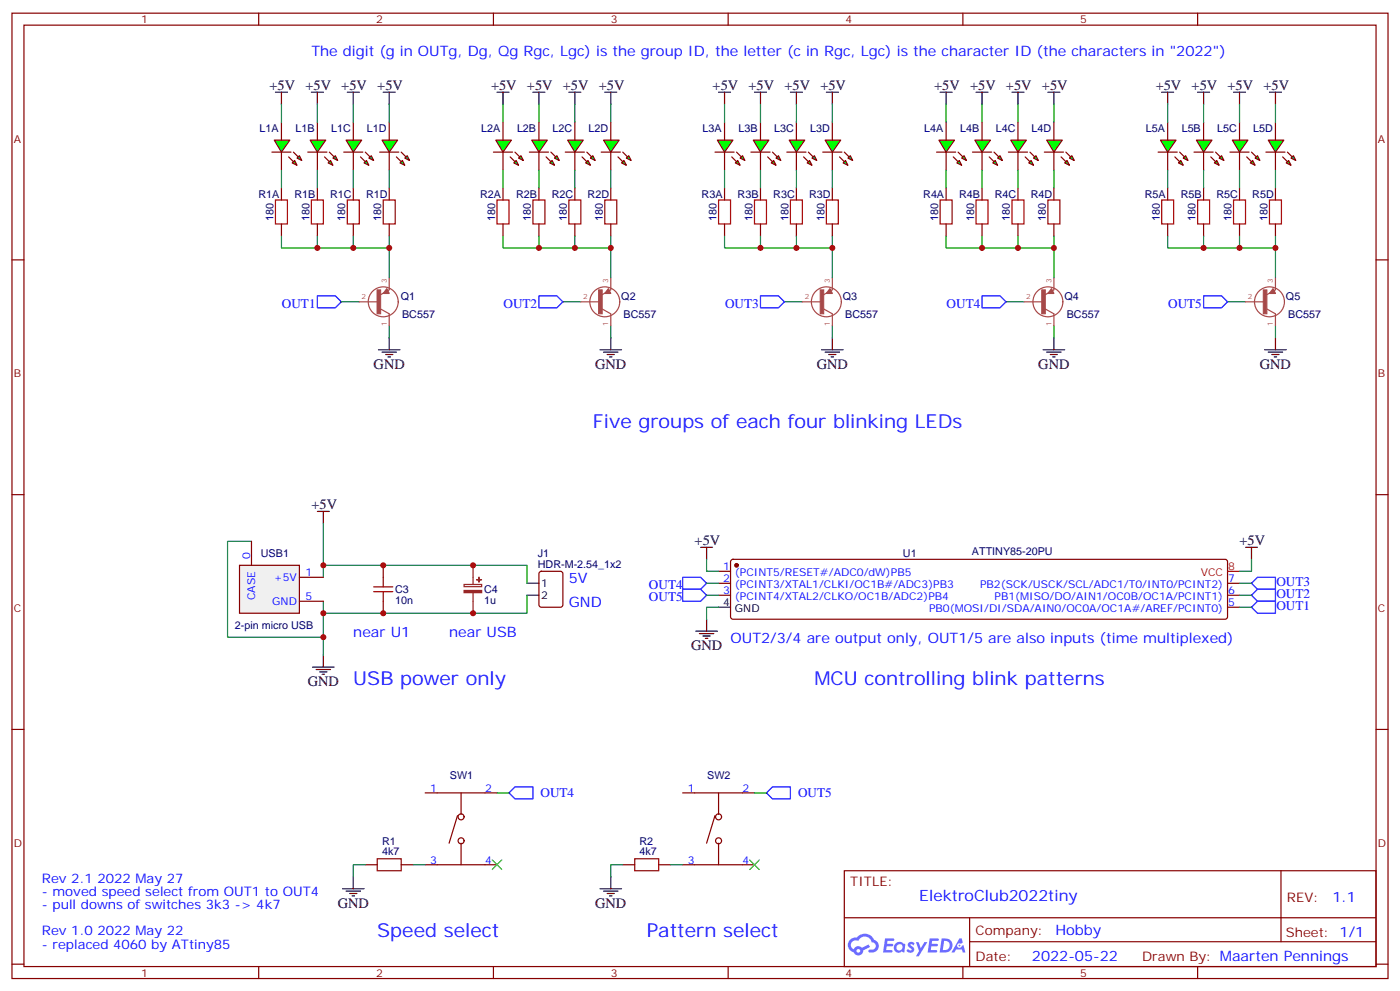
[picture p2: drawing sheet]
<svg xmlns="http://www.w3.org/2000/svg" width="412mm" height="292mm" viewBox="0 0 412 292" stroke-linecap="round" stroke-linejoin="round" font-family="sans-serif">
<g fill="none" stroke="#870000" stroke-width=".35">
<path d="M3.5 3.9h405.4v284.3h-405.4zM7.1 7.4h398.2v277.3h-398.2zM76.2 3.9v3.5M145.3 3.9v3.5M214.5 3.9v3.5M283.6 3.9v3.5M352.8 3.9v3.5M3.5 76.6h3.6M405.3 76.6h3.6M3.5 145.7h3.6M405.3 145.7h3.6M3.5 214.8h3.6"/>
<path d="M405.3 214.8h3.6M248.7 256.5h156.6v28.2h-156.6zM377.3 256.5v20.9M248.7 270.3h156.5M285.6 277.4h119.6M285.6 270.3v14.1M3.5 284h3.6M76.2 284.7v3.5M145.3 284.7v3.5M214.5 284.7v3.5M283.6 284.7v3.5M352.8 284.7v3.5"/>
<path d="M405.3 284h3.6"/>
</g>
<g fill="#5487ff">
<path d="M267.7 277.6a1.22 1.22 0 0 1 1.7 .3l-.4 .6a.47 .47 0 0 0-.3-.4 .47 .47 0 0 0-.5 .2l.1 .2a1.14 1.14 0 0 1 .8 1.8 1.14 1.14 0 0 1-1.9-.1l-.2-.1 .5-.6 .7 .4a.29 .29 0 0 0 .3-.2 .29 .29 0 0 0-.2-.3 1.04 1.04 0 0 1-.6-1.8z"/>
<path d="M260.7 276.4h2.4l.3 .2-.2 .5h-1.8l-.1 .9h1.5l.3 .4-.3 .3h-1.6l-.2 1.1 1.7 .1 .2 .3-.2 .3-2.6 .1z"/>
<path d="M273.8 276.4h2.4l.3 .2-.1 .5h-1.8l-.2 .9h1.6l.3 .4-.4 .3h-1.6l-.1 1.1 1.7 .1 .2 .3-.2 .3h-2.6z"/>
<path d="M282.6 276.4h.7l.3 1.3-.6 .3a.69 .69 0 0 0-1 .2 .69 .69 0 0 0 .4 1 .69 .69 0 0 0 .9-.6l.5-.3 .6 2.2h-.8l-.2-.8h-1.8l-.5 .8h-.8z"/>
<path d="M269.8 277.5h.8l.6 1.8 1.1-1.8h.9l-2.6 4.2h-.8l.9-1.6z"/>
<path d="M277.4 276.4l-.6 4.2h1.3a2.11 2.11 0 0 0 2.5-2.2 2.11 2.11 0 0 0-2.5-2zM278.1 277.1a1.39 1.39 0 0 1 1.7 1.5 1.39 1.39 0 0 1-1.8 1.2h-.3z"/>
<path d="M263.7 278a1.54 1.54 0 0 0-.1 2.2 1.54 1.54 0 0 0 2.2 .1l.6 .3 .3-2.3-.2-.3h-.4a1.49 1.49 0 0 0-2.4 0zM264 279a.94 .94 0 0 1 1.8 0 .94 .94 0 0 1-1.8 0z"/>
<path d="M250.4 276.8a2.18 2.18 0 0 0 1.1 3.7 1.44 1.44 0 0 0 1.6 .9 1.44 1.44 0 0 0 1.2-1.5l2-1-.5-.7-1.9 1a1.47 1.47 0 0 0-2.4 .4 1.39 1.39 0 0 1-.7-1.9 1.39 1.39 0 0 1 2-.5 2.12 2.12 0 0 1 2.2-1.3 2.12 2.12 0 0 1 1.9 1.7 1.14 1.14 0 0 1 1.1 1.4 1.14 1.14 0 0 1-1.7 .7 .43 .43 0 0 0-.5 .4 .43 .43 0 0 0 .4 .5 1.98 1.98 0 0 0 2.5-1.3 1.98 1.98 0 0 0-1.2-2.5 3.1 3.1 0 0 0-5.3-.7l-.9 .1zM252.3 280.1a.55 .55 0 0 1 1.1 0 .55 .55 0 0 1-1.1 0z"/>
<circle cx="282.6" cy="278.5" r=".26"/>
</g>
<path d="M82.9 36v5.3M82.9 44.8v5.3" fill="none" stroke="#870000" stroke-width=".35"/>
<g fill="#0f0" stroke="#870000" stroke-width=".35">
<path d="M86.1 48l.7-.7 .7 1.4z"/>
<path d="M87.5 46.6l.7-.7 .7 1.4z"/>
</g>
<g fill="#870000" stroke="#870000" stroke-width=".35">
<path d="M85 46.2l1.4 1.4z"/>
<path d="M86.4 44.8l1.4 1.4z"/>
</g>
<path d="M80.1 44.8h5.6z" fill="#f00" stroke="#870000" stroke-width=".35"/>
<path d="M80.8 41.3h4.6l-2.5 3.5z" fill="#0f0" stroke="#870000" stroke-width=".35"/>
<path d="M81.1 27.2h3.6M82.9 27.2v3.5" fill="none" stroke="#000" stroke-width=".35"/>
<path d="M93.5 36v5.3M93.5 44.8v5.3" fill="none" stroke="#870000" stroke-width=".35"/>
<g fill="#0f0" stroke="#870000" stroke-width=".35">
<path d="M96.7 48l.7-.7 .7 1.4z"/>
<path d="M98.1 46.6l.7-.7 .7 1.4z"/>
</g>
<g fill="#870000" stroke="#870000" stroke-width=".35">
<path d="M95.6 46.2l1.4 1.4z"/>
<path d="M97 44.8l1.4 1.4z"/>
</g>
<path d="M90.7 44.8h5.6z" fill="#f00" stroke="#870000" stroke-width=".35"/>
<path d="M91.4 41.3h4.6l-2.5 3.5z" fill="#0f0" stroke="#870000" stroke-width=".35"/>
<path d="M104.1 36v5.3M104.1 44.8v5.3" fill="none" stroke="#870000" stroke-width=".35"/>
<g fill="#0f0" stroke="#870000" stroke-width=".35">
<path d="M107.2 48l.7-.7 .8 1.4z"/>
<path d="M108.7 46.6l.7-.7 .7 1.4z"/>
</g>
<g fill="#870000" stroke="#870000" stroke-width=".35">
<path d="M106.2 46.2l1.4 1.4z"/>
<path d="M107.6 44.8l1.4 1.4z"/>
</g>
<path d="M101.2 44.8h5.7z" fill="#f00" stroke="#870000" stroke-width=".35"/>
<path d="M102 41.3h4.5l-2.4 3.5z" fill="#0f0" stroke="#870000" stroke-width=".35"/>
<path d="M114.7 36v5.3M114.7 44.8v5.3" fill="none" stroke="#870000" stroke-width=".35"/>
<g fill="#0f0" stroke="#870000" stroke-width=".35">
<path d="M117.8 48l.7-.7 .7 1.4z"/>
<path d="M119.2 46.6l.7-.7 .7 1.4z"/>
</g>
<g fill="#870000" stroke="#870000" stroke-width=".35">
<path d="M116.8 46.2l1.4 1.4z"/>
<path d="M118.2 44.8l1.4 1.4z"/>
</g>
<path d="M111.8 44.8h5.7z" fill="#f00" stroke="#870000" stroke-width=".35"/>
<path d="M112.5 41.3h4.6l-2.4 3.5z" fill="#0f0" stroke="#870000" stroke-width=".35"/>
<g fill="none" stroke="#000" stroke-width=".35">
<path d="M91.7 27.2h3.5M93.5 27.2v3.5M102.3 27.2h3.5M104.1 27.2v3.5M112.9 27.2h3.5M114.7 27.2v3.5M157 27.2h3.5M158.7 27.2v3.5M167.6 27.2h3.5M169.3 27.2v3.5M178.2 27.2h3.5M179.9 27.2v3.5"/>
<path d="M114.7 99.5v3.5M179.9 99.5v3.5M111.5 103h6.3M112.5 103.7h4.3M113.6 104.4h2.1M114.3 105.1h.7M176.7 103h6.4M177.8 103.7h4.2M178.9 104.4h2.1M179.6 105.1h.7"/>
</g>
<path d="M93.5 87.1h5.3l1.7 1.8-1.7 1.8h-5.3zM158.7 87.1h5.3l1.8 1.8-1.8 1.8h-5.3z" fill="none" stroke="#00f" stroke-width=".35"/>
<path d="M179.9 69.5v12.3M100.5 88.9h5.3M165.8 88.9h5.3" fill="none" stroke="#008700" stroke-width=".35"/>
<path d="M179.9 36v5.3M179.9 44.8v5.3" fill="none" stroke="#870000" stroke-width=".35"/>
<g fill="#0f0" stroke="#870000" stroke-width=".35">
<path d="M183.1 48l.7-.7 .7 1.4z"/>
<path d="M184.5 46.6l.7-.7 .7 1.4z"/>
</g>
<g fill="#870000" stroke="#870000" stroke-width=".35">
<path d="M182 46.2l1.4 1.4z"/>
<path d="M183.4 44.8l1.5 1.4z"/>
</g>
<path d="M177.1 44.8h5.6z" fill="#f00" stroke="#870000" stroke-width=".35"/>
<path d="M177.8 41.3h4.6l-2.5 3.5z" fill="#0f0" stroke="#870000" stroke-width=".35"/>
<path d="M169.3 36v5.3M169.3 44.8v5.3" fill="none" stroke="#870000" stroke-width=".35"/>
<g fill="#0f0" stroke="#870000" stroke-width=".35">
<path d="M172.5 48l.7-.7 .7 1.4z"/>
<path d="M173.9 46.6l.7-.7 .7 1.4z"/>
</g>
<g fill="#870000" stroke="#870000" stroke-width=".35">
<path d="M171.4 46.2l1.5 1.4z"/>
<path d="M172.9 44.8l1.4 1.4z"/>
</g>
<path d="M166.5 44.8h5.7z" fill="#f00" stroke="#870000" stroke-width=".35"/>
<path d="M167.2 41.3h4.6l-2.5 3.5z" fill="#0f0" stroke="#870000" stroke-width=".35"/>
<path d="M158.7 36v5.3M158.7 44.8v5.3" fill="none" stroke="#870000" stroke-width=".35"/>
<g fill="#0f0" stroke="#870000" stroke-width=".35">
<path d="M161.9 48l.7-.7 .7 1.4z"/>
<path d="M163.3 46.6l.7-.7 .7 1.4z"/>
</g>
<g fill="#870000" stroke="#870000" stroke-width=".35">
<path d="M160.9 46.2l1.4 1.4z"/>
<path d="M162.3 44.8l1.4 1.4z"/>
</g>
<path d="M155.9 44.8h5.7z" fill="#f00" stroke="#870000" stroke-width=".35"/>
<path d="M156.6 41.3h4.6l-2.5 3.5z" fill="#0f0" stroke="#870000" stroke-width=".35"/>
<path d="M146.4 27.2h3.5M148.2 27.2v3.5" fill="none" stroke="#000" stroke-width=".35"/>
<path d="M148.2 36v5.3M148.2 44.8v5.3" fill="none" stroke="#870000" stroke-width=".35"/>
<g fill="#0f0" stroke="#870000" stroke-width=".35">
<path d="M151.3 48l.7-.7 .8 1.4z"/>
<path d="M152.8 46.6l.7-.7 .7 1.4z"/>
</g>
<g fill="#870000" stroke="#870000" stroke-width=".35">
<path d="M150.3 46.2l1.4 1.4z"/>
<path d="M151.7 44.8l1.4 1.4z"/>
</g>
<path d="M145.3 44.8h5.7z" fill="#f00" stroke="#870000" stroke-width=".35"/>
<path d="M146 41.3h4.6l-2.4 3.5z" fill="#0f0" stroke="#870000" stroke-width=".35"/>
<path d="M245.2 69.5v12.3M231.1 88.9h5.3" fill="none" stroke="#008700" stroke-width=".35"/>
<path d="M224 87.1h5.3l1.8 1.8-1.8 1.8h-5.3z" fill="none" stroke="#00f" stroke-width=".35"/>
<path d="M222.2 27.2h3.6M224 27.2v3.5M232.8 27.2h3.6M234.6 27.2v3.5M243.4 27.2h3.5M245.2 27.2v3.5M245.2 99.5v3.5M242 103h6.4M243.1 103.7h4.2M244.1 104.4h2.1M244.8 105.1h.7" fill="none" stroke="#000" stroke-width=".35"/>
<path d="M245.2 36v5.3M245.2 44.8v5.3" fill="none" stroke="#870000" stroke-width=".35"/>
<g fill="#0f0" stroke="#870000" stroke-width=".35">
<path d="M248.4 48l.7-.7 .7 1.4z"/>
<path d="M249.8 46.6l.7-.7 .7 1.4z"/>
</g>
<g fill="#870000" stroke="#870000" stroke-width=".35">
<path d="M247.3 46.2l1.4 1.4z"/>
<path d="M248.7 44.8l1.4 1.4z"/>
</g>
<path d="M242.4 44.8h5.6z" fill="#f00" stroke="#870000" stroke-width=".35"/>
<path d="M243.1 41.3h4.5l-2.4 3.5z" fill="#0f0" stroke="#870000" stroke-width=".35"/>
<path d="M234.6 36v5.3M234.6 44.8v5.3" fill="none" stroke="#870000" stroke-width=".35"/>
<g fill="#0f0" stroke="#870000" stroke-width=".35">
<path d="M237.8 48l.7-.7 .7 1.4z"/>
<path d="M239.2 46.6l.7-.7 .7 1.4z"/>
</g>
<g fill="#870000" stroke="#870000" stroke-width=".35">
<path d="M236.7 46.2l1.4 1.4z"/>
<path d="M238.1 44.8l1.4 1.4z"/>
</g>
<path d="M231.8 44.8h5.6z" fill="#f00" stroke="#870000" stroke-width=".35"/>
<path d="M232.5 41.3h4.6l-2.5 3.5z" fill="#0f0" stroke="#870000" stroke-width=".35"/>
<path d="M224 36v5.3M224 44.8v5.3" fill="none" stroke="#870000" stroke-width=".35"/>
<g fill="#0f0" stroke="#870000" stroke-width=".35">
<path d="M227.2 48l.7-.7 .7 1.4z"/>
<path d="M228.6 46.6l.7-.7 .7 1.4z"/>
</g>
<g fill="#870000" stroke="#870000" stroke-width=".35">
<path d="M226.1 46.2l1.4 1.4z"/>
<path d="M227.5 44.8l1.5 1.4z"/>
</g>
<path d="M221.2 44.8h5.6z" fill="#f00" stroke="#870000" stroke-width=".35"/>
<path d="M221.9 41.3h4.6l-2.5 3.5z" fill="#0f0" stroke="#870000" stroke-width=".35"/>
<path d="M211.7 27.2h3.5M213.4 27.2v3.5" fill="none" stroke="#000" stroke-width=".35"/>
<path d="M213.4 36v5.3M213.4 44.8v5.3" fill="none" stroke="#870000" stroke-width=".35"/>
<g fill="#0f0" stroke="#870000" stroke-width=".35">
<path d="M216.6 48l.7-.7 .7 1.4z"/>
<path d="M218 46.6l.7-.7 .7 1.4z"/>
</g>
<g fill="#870000" stroke="#870000" stroke-width=".35">
<path d="M215.5 46.2l1.5 1.4z"/>
<path d="M217 44.8l1.4 1.4z"/>
</g>
<path d="M210.6 44.8h5.7z" fill="#f00" stroke="#870000" stroke-width=".35"/>
<path d="M211.3 41.3h4.6l-2.5 3.5z" fill="#0f0" stroke="#870000" stroke-width=".35"/>
<path d="M310.4 69.5v12.3M296.3 88.9h5.3" fill="none" stroke="#008700" stroke-width=".35"/>
<path d="M289.3 87.1h5.3l1.7 1.8-1.7 1.8h-5.3z" fill="none" stroke="#00f" stroke-width=".35"/>
<path d="M287.5 27.2h3.5M289.3 27.2v3.5M298.1 27.2h3.5M299.9 27.2v3.5M308.7 27.2h3.5M310.4 27.2v3.5M310.4 99.5v3.5M307.3 103h6.3M308.3 103.7h4.3M309.4 104.4h2.1M310.1 105.1h.7" fill="none" stroke="#000" stroke-width=".35"/>
<path d="M310.4 36v5.3M310.4 44.8v5.3" fill="none" stroke="#870000" stroke-width=".35"/>
<g fill="#0f0" stroke="#870000" stroke-width=".35">
<path d="M313.6 48l.7-.7 .7 1.4z"/>
<path d="M315 46.6l.7-.7 .7 1.4z"/>
</g>
<g fill="#870000" stroke="#870000" stroke-width=".35">
<path d="M312.6 46.2l1.4 1.4z"/>
<path d="M314 44.8l1.4 1.4z"/>
</g>
<path d="M307.6 44.8h5.7z" fill="#f00" stroke="#870000" stroke-width=".35"/>
<path d="M308.3 41.3h4.6l-2.5 3.5z" fill="#0f0" stroke="#870000" stroke-width=".35"/>
<path d="M299.9 36v5.3M299.9 44.8v5.3" fill="none" stroke="#870000" stroke-width=".35"/>
<g fill="#0f0" stroke="#870000" stroke-width=".35">
<path d="M303.7 47.3l.7 1.4-1.4-.7z"/>
<path d="M304.4 46.6l.8-.7 .7 1.4z"/>
</g>
<g fill="#870000" stroke="#870000" stroke-width=".35">
<path d="M302 46.2l1.4 1.4z"/>
<path d="M303.4 44.8l1.4 1.4z"/>
</g>
<path d="M297 44.8h5.7z" fill="#f00" stroke="#870000" stroke-width=".35"/>
<path d="M297.7 41.3h4.6l-2.4 3.5z" fill="#0f0" stroke="#870000" stroke-width=".35"/>
<path d="M289.3 36v5.3M289.3 44.8v5.3" fill="none" stroke="#870000" stroke-width=".35"/>
<g fill="#0f0" stroke="#870000" stroke-width=".35">
<path d="M292.5 48l.7-.7 .7 1.4z"/>
<path d="M293.9 46.6l.7-.7 .7 1.4z"/>
</g>
<g fill="#870000" stroke="#870000" stroke-width=".35">
<path d="M291.4 46.2l1.4 1.4z"/>
<path d="M292.8 44.8l1.4 1.4z"/>
</g>
<path d="M286.5 44.8h5.6z" fill="#f00" stroke="#870000" stroke-width=".35"/>
<path d="M287.2 41.3h4.5l-2.4 3.5z" fill="#0f0" stroke="#870000" stroke-width=".35"/>
<path d="M276.9 27.2h3.6M278.7 27.2v3.5" fill="none" stroke="#000" stroke-width=".35"/>
<path d="M278.7 36v5.3M278.7 44.8v5.3" fill="none" stroke="#870000" stroke-width=".35"/>
<g fill="#0f0" stroke="#870000" stroke-width=".35">
<path d="M281.9 48l.7-.7 .7 1.4z"/>
<path d="M283.3 46.6l.7-.7 .7 1.4z"/>
</g>
<g fill="#870000" stroke="#870000" stroke-width=".35">
<path d="M280.8 46.2l1.4 1.4z"/>
<path d="M282.2 44.8l1.4 1.4z"/>
</g>
<path d="M275.9 44.8h5.6z" fill="#f00" stroke="#870000" stroke-width=".35"/>
<path d="M276.6 41.3h4.6l-2.5 3.5z" fill="#0f0" stroke="#870000" stroke-width=".35"/>
<path d="M375.7 69.5v12.3M361.6 88.9h5.3" fill="none" stroke="#008700" stroke-width=".35"/>
<path d="M354.5 87.1h5.3l1.8 1.8-1.8 1.8h-5.3z" fill="none" stroke="#00f" stroke-width=".35"/>
<path d="M352.8 27.2h3.5M354.5 27.2v3.5M363.4 27.2h3.5M365.1 27.2v3.5M373.9 27.2h3.6M375.7 27.2v3.5M375.7 99.5v3.5M372.5 103h6.4M373.6 103.7h4.2M374.6 104.4h2.2M375.4 105.1h.7" fill="none" stroke="#000" stroke-width=".35"/>
<path d="M375.7 36v5.3M375.7 44.8v5.3" fill="none" stroke="#870000" stroke-width=".35"/>
<g fill="#0f0" stroke="#870000" stroke-width=".35">
<path d="M378.9 48l.7-.7 .7 1.4z"/>
<path d="M380.3 46.6l.7-.7 .7 1.4z"/>
</g>
<g fill="#870000" stroke="#870000" stroke-width=".35">
<path d="M377.8 46.2l1.4 1.4z"/>
<path d="M379.2 44.8l1.4 1.4z"/>
</g>
<path d="M372.9 44.8h5.6z" fill="#f00" stroke="#870000" stroke-width=".35"/>
<path d="M373.6 41.3h4.6l-2.5 3.5z" fill="#0f0" stroke="#870000" stroke-width=".35"/>
<path d="M365.1 36v5.3M365.1 44.8v5.3" fill="none" stroke="#870000" stroke-width=".35"/>
<g fill="#0f0" stroke="#870000" stroke-width=".35">
<path d="M368.3 48l.7-.7 .7 1.4z"/>
<path d="M369.7 46.6l.7-.7 .7 1.4z"/>
</g>
<g fill="#870000" stroke="#870000" stroke-width=".35">
<path d="M367.2 46.2l1.5 1.4z"/>
<path d="M368.7 44.8l1.4 1.4z"/>
</g>
<path d="M362.3 44.8h5.6z" fill="#f00" stroke="#870000" stroke-width=".35"/>
<path d="M363 41.3h4.6l-2.5 3.5z" fill="#0f0" stroke="#870000" stroke-width=".35"/>
<path d="M354.5 36v5.3M354.5 44.8v5.3" fill="none" stroke="#870000" stroke-width=".35"/>
<g fill="#0f0" stroke="#870000" stroke-width=".35">
<path d="M357.7 48l.7-.7 .7 1.4z"/>
<path d="M359.1 46.6l.7-.7 .7 1.4z"/>
</g>
<g fill="#870000" stroke="#870000" stroke-width=".35">
<path d="M356.7 46.2l1.4 1.4z"/>
<path d="M358.1 44.8l1.4 1.4z"/>
</g>
<path d="M351.7 44.8h5.7z" fill="#f00" stroke="#870000" stroke-width=".35"/>
<path d="M352.4 41.3h4.6l-2.5 3.5z" fill="#0f0" stroke="#870000" stroke-width=".35"/>
<path d="M342.2 27.2h3.5M344 27.2v3.5" fill="none" stroke="#000" stroke-width=".35"/>
<path d="M344 36v5.3M344 44.8v5.3" fill="none" stroke="#870000" stroke-width=".35"/>
<g fill="#0f0" stroke="#870000" stroke-width=".35">
<path d="M347.1 48l.7-.7 .7 1.4z"/>
<path d="M348.5 46.6l.7-.7 .8 1.4z"/>
</g>
<g fill="#870000" stroke="#870000" stroke-width=".35">
<path d="M346.1 46.2l1.4 1.4z"/>
<path d="M347.5 44.8l1.4 1.4z"/>
</g>
<path d="M341.1 44.8h5.7z" fill="#f00" stroke="#870000" stroke-width=".35"/>
<path d="M341.8 41.3h4.6l-2.4 3.5z" fill="#0f0" stroke="#870000" stroke-width=".35"/>
<g fill="none" stroke="#000" stroke-width=".35">
<path d="M93.5 150.6h3.5M95.2 150.6v3.6M155.2 171.8h3.5M155.2 175.3h3.5M366.9 161.2h3.5M368.7 161.2v3.5M92.1 196.5h6.3M93.1 197.2h4.3M94.2 197.9h2.1M94.9 198.6h.7M95.2 193v3.5M205 185.9h6.3"/>
<path d="M206 186.6h4.3M207.1 187.3h2.1M207.8 188h.7M208.1 182.4v3.5"/>
</g>
<g fill="none" stroke="#008700" stroke-width=".35">
<path d="M82.9 30.7v5.3M93.5 30.7v5.3M104.1 30.7v5.3M114.7 30.7v5.3M148.2 30.7v5.3M158.7 30.7v5.3M169.3 30.7v5.3M179.9 30.7v5.3M213.4 30.7v5.3M224 30.7v5.3M234.6 30.7v5.3M245.2 30.7v5.3"/>
<path d="M278.7 30.7v5.3M289.3 30.7v5.3M299.9 30.7v5.3M310.4 30.7v5.3M344 30.7v5.3M354.5 30.7v5.3M365.1 30.7v5.3M375.7 30.7v5.3M82.9 50.1v5.3M93.5 50.1v5.3M104.1 50.1v5.3M114.7 50.1v5.3"/>
<path d="M148.2 50.1v5.3M158.7 50.1v5.3M169.3 50.1v5.3M179.9 50.1v5.3M213.4 50.1v5.3M224 50.1v5.3M234.6 50.1v5.3M245.2 50.1v5.3M278.7 50.1v5.3M289.3 50.1v5.3M299.9 50.1v5.3M310.4 50.1v5.3"/>
<path d="M344 50.1v5.3M354.5 50.1v5.3M365.1 50.1v5.3M375.7 50.1v5.3M82.9 69.5v3.5h10.6M93.5 69.5v3.5h10.6M104.1 69.5v3.5h10.6M114.7 69.5v12.3M148.2 69.5v3.5h10.5M158.7 69.5v3.5h10.6M169.3 69.5v3.5h10.6M213.4 69.5v3.5h10.6"/>
<path d="M224 69.5v3.5h10.6M234.6 69.5v3.5h10.6M278.7 69.5v3.5h10.6M289.3 69.5v3.5h10.6M299.9 69.5v3.5h10.5M344 69.5v3.5h10.5M354.5 69.5v3.5h10.6M365.1 69.5v3.5h10.6M114.7 96v3.5M179.9 96v3.5M245.2 96v3.5M310.4 96v3.5"/>
<path d="M375.7 96v3.5M74.1 159.5h-7.1v28.2h28.2M95.2 154.2v15.8M95.2 166.5h60v5.3M95.2 177.1v15.9M155.2 175.3v5.3h-60"/>
</g>
<path d="M201.1 170h5.3l1.7 1.8-1.7 1.8h-5.3zM201.1 173.6h5.3l1.7 1.7-1.7 1.8h-5.3zM368.7 178.9l1.7-1.8h5.3v3.5h-5.3zM368.7 171.8l1.7-1.8h5.3v3.6h-5.3zM370.4 173.6h5.3v3.5h-5.3l-1.7-1.8z" fill="none" stroke="#00f" stroke-width=".35"/>
<g fill="none" stroke="#870000" stroke-width=".35">
<path d="M82.9 55.4v3.5M93.5 55.4v3.5M104.1 55.4v3.5M114.7 55.4v3.5M148.2 55.4v3.5M158.7 55.4v3.5M169.3 55.4v3.5M179.9 55.4v3.5M213.4 55.4v3.5M224 55.4v3.5M234.6 55.4v3.5M245.2 55.4v3.5"/>
<path d="M278.7 55.4v3.5M289.3 55.4v3.5M299.9 55.4v3.5M310.4 55.4v3.5M344 55.4v3.5M354.5 55.4v3.5M365.1 55.4v3.5M375.7 55.4v3.5M82.9 66v3.5M93.5 66v3.5M104.1 66v3.5M114.7 66v3.5"/>
<path d="M148.2 66v3.5M158.7 66v3.5M169.3 66v3.5M179.9 66v3.5M213.4 66v3.5M224 66v3.5M234.6 66v3.5M245.2 66v3.5M278.7 66v3.5M289.3 66v3.5M299.9 66v3.5M310.4 66v3.5"/>
<path d="M344 66v3.5M354.5 66v3.5M365.1 66v3.5M375.7 66v3.5M112.9 166.5v3.5M112.9 177.1v3.5M159 168.5l.5-.2h5.6l.7 .4v9.5l-.5 .6-5.8 .1-.7-.5-.1-9.4z"/>
</g>
<g fill="none" stroke="#a10000" stroke-width=".35">
<path d="M81.1 58.9h3.6v7.1h-3.6zM91.7 58.9h3.5v7.1h-3.5zM102.3 58.9h3.5v7.1h-3.5zM112.9 58.9h3.5v7.1h-3.5zM146.4 58.9h3.5v7.1h-3.5zM157 58.9h3.5v7.1h-3.5zM167.6 58.9h3.5v7.1h-3.5zM178.2 58.9h3.5v7.1h-3.5zM211.7 58.9h3.5v7.1h-3.5zM222.2 58.9h3.6v7.1h-3.6zM232.8 58.9h3.6v7.1h-3.6zM243.4 58.9h3.5v7.1h-3.5z"/>
<path d="M276.9 58.9h3.6v7.1h-3.6zM287.5 58.9h3.5v7.1h-3.5zM298.1 58.9h3.5v7.1h-3.5zM308.7 58.9h3.5v7.1h-3.5zM342.2 58.9h3.5v7.1h-3.5zM352.8 58.9h3.5v7.1h-3.5zM363.4 58.9h3.5v7.1h-3.5zM373.9 58.9h3.6v7.1h-3.6zM110.1 174.3h5.6M110.1 172.9h5.6M112.9 170v2.9M112.9 174.3v2.8"/>
</g>
<path d="M136.7 172.2h5.2v.6h-5.2zM139.3 166.5v5.7M139.3 174.6v6" fill="none" stroke="#8c2424" stroke-width=".35"/>
<g fill="#8c2424" stroke="#8c2424" stroke-width=".35">
<path d="M136.7 173.9h5.2v.7h-5.2z"/>
<path d="M140.4 170.7l1.4 .1z"/>
<path d="M141.1 170v1.5z"/>
</g>
<g fill="none" stroke="#a64a4a" stroke-width=".35">
<path d="M105.8 88.9h5.3M112.1 91l2.6 1.4M114.7 81.8v3.6l-2.6 1.4M114.7 92.5v3.5M171.1 88.9h5.3M177.4 91l2.5 1.4M179.9 81.8v3.6l-2.5 1.4M179.9 92.5v3.5M236.4 88.9h5.3M242.7 91l2.5 1.4M245.2 81.8v3.6l-2.5 1.4M245.2 92.5v3.5"/>
<path d="M301.6 88.9h5.3M307.9 91l2.5 1.4M310.4 81.8v3.6l-2.5 1.4M310.4 92.5v3.5M366.9 88.9h5.3M373.2 91l2.5 1.4M375.7 81.8v3.6l-2.5 1.4M375.7 92.5v3.5"/>
<circle cx="112.9" cy="88.9" r="4.4"/>
<circle cx="178.2" cy="88.9" r="4.4"/>
<circle cx="243.4" cy="88.9" r="4.4"/>
<circle cx="308.7" cy="88.9" r="4.4"/>
<circle cx="373.9" cy="88.9" r="4.4"/>
</g>
<g fill="#a64a4a" stroke="#a64a4a" stroke-width=".29">
<path d="M372.1 85.4h1.1v7h-1.1z"/>
<path d="M306.9 85.4h1v7h-1z"/>
<path d="M241.6 85.4h1.1v7h-1.1z"/>
<path d="M176.3 85.4h1.1v7h-1.1z"/>
<path d="M111.1 85.4h1v7h-1z"/>
</g>
<g fill="#a64a4a" stroke="#a64a4a" stroke-width=".35">
<path d="M375 85l.7 1.4h-1.8z"/>
<path d="M309.7 85l.7 1.4h-1.7z"/>
<path d="M244.5 85l.7 1.4h-1.8z"/>
<path d="M179.2 85l.7 1.4h-1.7z"/>
<path d="M113.9 85l.8 1.4h-1.8z"/>
</g>
<path d="M70.6 166.5h17.6v14.1h-17.6z" fill="#f0f0f0" stroke="#870000" stroke-width=".35"/>
<g fill="none" stroke="#870000" stroke-width=".35">
<path d="M74.1 159.5v7M88.2 170h7M88.2 177.1h7M211.7 168.3h3.5M211.7 171.8h3.5M211.7 175.3h3.5M215.4 165l.5-.3h145l.5 .3 .2 .5v16.2l-.2 .5-.5 .2h-145l-.5-.2-.2-.5v-16.2zM361.6 171.8h3.5M361.6 175.3h3.5M361.6 178.9h3.5M125.2 233.5h21.2M135.8 233.5v6.4"/>
<path d="M201.1 233.5h21.1M211.7 233.5v6.4M107.6 254.7h3.5M118.2 254.7h3.5M125.2 254.7h21.2M134.8 240.2l-2.5 8.2M135.8 248.4v6.3M183.4 254.7h3.6M194 254.7h3.6M201.1 254.7h21.1M210.6 240.2l-2.5 8.2M211.7 248.4v6.3"/>
<circle cx="135.8" cy="247.6" r=".88"/>
<circle cx="135.8" cy="240.6" r=".88"/>
<circle cx="211.7" cy="247.6" r=".88"/>
<circle cx="211.7" cy="240.6" r=".88"/>
</g>
<circle cx="217" cy="166.5" r=".53" fill="#870000" stroke="#870000" stroke-width=".35"/>
<g fill="none" stroke="#000" stroke-width=".35">
<path d="M206.4 161.2h3.5M208.1 161.2v3.5M211.7 178.9h3.5M104.1 258.2v3.6M179.9 258.2v3.6M100.9 261.8h6.3M102 262.5h4.2M103 263.2h2.1M103.7 263.9h.7M176.7 261.8h6.4M177.8 262.5h4.2M178.9 263.2h2.1"/>
<path d="M179.6 263.9h.7"/>
</g>
<path d="M361.6 168.3h3.5" fill="none" stroke="#f00" stroke-width=".35"/>
<g fill="none" stroke="#008700" stroke-width=".35">
<path d="M208.1 164.7v3.6h3.6M208.1 175.3h3.6M208.1 171.8h3.6M211.7 178.9h-3.6v3.5M365.1 175.3h3.6M365.1 171.8h3.6M365.1 178.9h3.6M368.7 164.7v3.6h-3.6M146.4 233.5h3.5M222.2 233.5h3.6M107.6 254.7h-3.5v3.5M121.7 254.7h3.5"/>
<path d="M183.4 254.7h-3.5v3.5M197.6 254.7h3.5"/>
</g>
<path d="M111.1 252.9h7.1v3.6h-7.1zM187 252.9h7v3.6h-7z" fill="none" stroke="#a10000" stroke-width=".35"/>
<path d="M145 253.3l2.8 2.8M147.8 253.3l-2.8 2.8M220.8 253.3l2.9 2.8M223.7 253.3l-2.9 2.8" fill="none" stroke="#3c3" stroke-width=".35"/>
<path d="M149.9 233.5l1.8-1.7h5.3v3.5h-5.3zM225.8 233.5l1.7-1.7h5.3v3.5h-5.3z" fill="none" stroke="#00f" stroke-width=".35"/>
<g fill="#c00">
<circle cx="112.9" cy="166.5" r=".88"/>
<circle cx="139.3" cy="166.5" r=".88"/>
<circle cx="95.3" cy="166.5" r=".88"/>
<circle cx="95.3" cy="180.6" r=".88"/>
<circle cx="112.9" cy="180.6" r=".88"/>
<circle cx="139.3" cy="180.6" r=".88"/>
<circle cx="114.7" cy="73" r=".88"/>
<circle cx="104.1" cy="73" r=".88"/>
<circle cx="93.5" cy="73" r=".88"/>
<circle cx="179.9" cy="73" r=".88"/>
<circle cx="169.3" cy="73" r=".88"/>
<circle cx="158.8" cy="73" r=".88"/>
<circle cx="245.2" cy="73" r=".88"/>
<circle cx="234.6" cy="73" r=".88"/>
<circle cx="224" cy="73" r=".88"/>
<circle cx="310.4" cy="73" r=".88"/>
<circle cx="299.9" cy="73" r=".88"/>
<circle cx="289.3" cy="73" r=".88"/>
<circle cx="375.7" cy="73" r=".88"/>
<circle cx="365.1" cy="73" r=".88"/>
<circle cx="354.5" cy="73" r=".88"/>
<circle cx="95.3" cy="187.7" r=".88"/>
</g>
<g font-size="5.6" fill="#00f">
<text x="174.6" y="125.9">Five groups of each four blinking LEDs</text>
<text x="104.1" y="201.8">USB power only</text>
<text x="239.9" y="201.8">MCU controlling blink patterns</text>
<text x="111.1" y="275.9">Speed select</text>
<text x="190.5" y="275.9">Pattern select</text>
</g>
<text font-size="4.6" fill="#00f" x="270.8" y="265.5">ElektroClub2022tiny</text>
<g font-size="4.2" fill="#00f">
<text x="91.7" y="16.6">The digit (g in OUTg, Dg, Qg Rgc, Lgc) is the group ID, the letter (c in Rgc, Lgc) is the character ID (the characters in &quot;2022&quot;)</text>
<text x="167.6" y="171.8">5V</text>
<text x="167.6" y="178.9">GND</text>
<text x="104.1" y="187.7">near U1</text>
<text x="132.3" y="187.7">near USB</text>
<text x="215.2" y="189.4">OUT2/3/4 are output only, OUT1/5 are also inputs (time multiplexed)</text>
<text x="392.5" y="265.7">1.1</text>
<text x="310.9" y="275.3">Hobby</text>
<text x="304" y="283.1">2022-05-22</text>
</g>
<g font-size="4.2">
<text x="79.4" y="26.5">+5V</text>
<text x="90" y="26.5">+5V</text>
<text x="100.5" y="26.5">+5V</text>
<text x="111.1" y="26.5">+5V</text>
<text x="144.6" y="26.5">+5V</text>
<text x="155.2" y="26.5">+5V</text>
<text x="165.8" y="26.5">+5V</text>
<text x="176.4" y="26.5">+5V</text>
<text x="209.9" y="26.5">+5V</text>
<text x="220.5" y="26.5">+5V</text>
<text x="231.1" y="26.5">+5V</text>
<text x="241.7" y="26.5">+5V</text>
<text x="275.2" y="26.5">+5V</text>
<text x="285.8" y="26.5">+5V</text>
<text x="296.3" y="26.5">+5V</text>
<text x="306.9" y="26.5">+5V</text>
<text x="340.4" y="26.5">+5V</text>
<text x="351" y="26.5">+5V</text>
<text x="361.6" y="26.5">+5V</text>
<text x="372.2" y="26.5">+5V</text>
<text x="110.1" y="108.7">GND</text>
<text x="175.3" y="108.7">GND</text>
<text x="240.6" y="108.7">GND</text>
<text x="305.9" y="108.7">GND</text>
<text x="371.1" y="108.7">GND</text>
<text x="91.7" y="149.9">+5V</text>
<text x="204.6" y="160.5">+5V</text>
<text x="365.1" y="160.5">+5V</text>
<text x="203.6" y="191.6">GND</text>
<text x="90.7" y="202.1">GND</text>
<text x="99.5" y="267.4">GND</text>
<text x="175.3" y="267.4">GND</text>
</g>
<g font-size="3.9" fill="#00f">
<text x="83.1" y="90.7">OUT1</text>
<text x="148.3" y="90.7">OUT2</text>
<text x="213.6" y="90.7">OUT3</text>
<text x="278.9" y="90.7">OUT4</text>
<text x="344.1" y="90.7">OUT5</text>
<text x="191.2" y="173.6">OUT4</text>
<text x="376" y="172.6">OUT3</text>
<text x="191.2" y="177">OUT5</text>
<text x="376" y="179.6">OUT1</text>
<text x="376" y="176.1">OUT2</text>
<text x="159.2" y="234.8">OUT4</text>
<text x="235.1" y="234.8">OUT5</text>
<text x="12.3" y="260">Rev 2.1 2022 May 27</text>
<text x="12.3" y="263.9">- moved speed select from OUT1 to OUT4</text>
<text x="12.3" y="267.8">- pull downs of switches 3k3 -&gt; 4k7</text>
<text x="12.3" y="275.5">Rev 1.0 2022 May 22</text>
<text x="12.3" y="279.4">- replaced 4060 by ATtiny85</text>
</g>
<g font-size="3.9" fill="#800">
<text x="250.5" y="261.1">TITLE:</text>
<text x="379.1" y="265.7">REV:</text>
<text x="287.4" y="275.3">Company:</text>
<text x="378.7" y="275.9">Sheet: 1/1</text>
<text x="287.4" y="282.9">Date:</text>
<text x="336.4" y="283">Drawn By: Maarten Pennings</text>
</g>
<g font-size="3.2" fill="#800">
<text x="41.6" y="6.9">1</text>
<text x="110.8" y="6.9">2</text>
<text x="179.9" y="6.9">3</text>
<text x="249.1" y="6.9">4</text>
<text x="318.2" y="6.9">5</text>
<text x="4.1" y="42">A</text>
<text x="405.9" y="42">A</text>
<text x="4.1" y="111.1">B</text>
<text x="405.9" y="111.1">B</text>
<text x="4.1" y="180.3">C</text>
<text x="405.9" y="180.3">C</text>
<text x="4.1" y="249.4">D</text>
<text x="405.9" y="249.4">D</text>
<text x="41.6" y="287.7">1</text>
<text x="110.8" y="287.7">2</text>
<text x="179.9" y="287.7">3</text>
<text x="249.1" y="287.7">4</text>
<text x="318.2" y="287.7">5</text>
</g>
<g font-size="3.2" fill="#000080">
<text x="76.4" y="38.9">L1A</text>
<text x="87" y="38.9">L1B</text>
<text x="97.5" y="38.9">L1C</text>
<text x="108.1" y="38.9">L1D</text>
<text x="141.7" y="38.9">L2A</text>
<text x="152.3" y="38.9">L2B</text>
<text x="162.8" y="38.9">L2C</text>
<text x="173.4" y="38.9">L2D</text>
<text x="207" y="38.9">L3A</text>
<text x="217.6" y="38.9">L3B</text>
<text x="228" y="38.9">L3C</text>
<text x="238.6" y="38.9">L3D</text>
<text x="272.2" y="38.9">L4A</text>
<text x="282.8" y="38.9">L4B</text>
<text x="293.3" y="38.9">L4C</text>
<text x="303.9" y="38.9">L4D</text>
<text x="337.5" y="38.9">L5A</text>
<text x="348.1" y="38.9">L5B</text>
<text x="358.6" y="38.9">L5C</text>
<text x="369.2" y="38.9">L5D</text>
<text x="76.2" y="58.3">R1A</text>
<text x="86.8" y="58.3">R1B</text>
<text x="97.2" y="58.3">R1C</text>
<text x="107.8" y="58.3">R1D</text>
<text x="141.4" y="58.3">R2A</text>
<text x="152" y="58.3">R2B</text>
<text x="162.5" y="58.3">R2C</text>
<text x="173.1" y="58.3">R2D</text>
<text x="206.7" y="58.3">R3A</text>
<text x="217.3" y="58.3">R3B</text>
<text x="227.8" y="58.3">R3C</text>
<text x="238.4" y="58.3">R3D</text>
<text x="272" y="58.3">R4A</text>
<text x="282.5" y="58.3">R4B</text>
<text x="293" y="58.3">R4C</text>
<text x="303.6" y="58.3">R4D</text>
<text x="337.2" y="58.3">R5A</text>
<text x="347.8" y="58.3">R5B</text>
<text x="358.3" y="58.3">R5C</text>
<text x="368.9" y="58.3">R5D</text>
<text x="80.5" y="65.2" transform="rotate(-90 80.5 65.2)">180</text>
<text x="91.1" y="65.2" transform="rotate(-90 91.1 65.2)">180</text>
<text x="101.7" y="65.2" transform="rotate(-90 101.7 65.2)">180</text>
<text x="112.3" y="65.2" transform="rotate(-90 112.3 65.2)">180</text>
<text x="145.8" y="65.2" transform="rotate(-90 145.8 65.2)">180</text>
<text x="156.4" y="65.2" transform="rotate(-90 156.4 65.2)">180</text>
<text x="167" y="65.2" transform="rotate(-90 167 65.2)">180</text>
<text x="177.6" y="65.2" transform="rotate(-90 177.6 65.2)">180</text>
<text x="211.1" y="65.2" transform="rotate(-90 211.1 65.2)">180</text>
<text x="221.7" y="65.2" transform="rotate(-90 221.7 65.2)">180</text>
<text x="232.2" y="65.2" transform="rotate(-90 232.2 65.2)">180</text>
<text x="242.8" y="65.2" transform="rotate(-90 242.8 65.2)">180</text>
<text x="276.3" y="65.2" transform="rotate(-90 276.3 65.2)">180</text>
<text x="286.9" y="65.2" transform="rotate(-90 286.9 65.2)">180</text>
<text x="297.5" y="65.2" transform="rotate(-90 297.5 65.2)">180</text>
<text x="308.1" y="65.2" transform="rotate(-90 308.1 65.2)">180</text>
<text x="341.6" y="65.2" transform="rotate(-90 341.6 65.2)">180</text>
<text x="352.2" y="65.2" transform="rotate(-90 352.2 65.2)">180</text>
<text x="362.8" y="65.2" transform="rotate(-90 362.8 65.2)">180</text>
<text x="373.4" y="65.2" transform="rotate(-90 373.4 65.2)">180</text>
<text x="118.1" y="88.3">Q1</text>
<text x="183" y="88.3">Q2</text>
<text x="248.3" y="88.3">Q3</text>
<text x="313.5" y="88.3">Q4</text>
<text x="378.8" y="88.3">Q5</text>
<text x="118.4" y="93.6">BC557</text>
<text x="183.7" y="93.6">BC557</text>
<text x="249" y="93.6">BC557</text>
<text x="314.2" y="93.6">BC557</text>
<text x="379.5" y="93.6">BC557</text>
<text x="76.8" y="164.2">USB1</text>
<text x="158.4" y="167.2">HDR-M-2.54_1x2</text>
<text x="158.4" y="164">J1</text>
<text x="266" y="164.2">U1</text>
<text x="286.3" y="163.6">ATTINY85-20PU</text>
<text x="116.4" y="177.9">10n</text>
<text x="116.4" y="174.7">C3</text>
<text x="142.6" y="177.9">1u</text>
<text x="142.6" y="174.7">C4</text>
<text x="69.2" y="185.3">2-pin micro USB</text>
<text x="132.5" y="229.4">SW1</text>
<text x="208.3" y="229.4">SW2</text>
<text x="112.6" y="251.9">4k7</text>
<text x="112.6" y="248.7">R1</text>
<text x="188.4" y="251.9">4k7</text>
<text x="188.4" y="248.7">R2</text>
</g>
<g font-size="3.2" fill="#00f">
<text x="73.7" y="164.7" transform="rotate(-90 73.7 164.7)">0</text>
<text x="213" y="167.9">1</text>
<text x="80.7" y="171.1">+5V</text>
<text x="90" y="169.7">1</text>
<text x="213" y="171.5">2</text>
<text x="216.5" y="169.7">(PCINT5/RESET#/ADC0/dW)PB5</text>
<text x="216.5" y="173.2">(PCINT3/XTAL1/CLKI/OC1B#/ADC3)PB3</text>
<text x="288.7" y="173.2">PB2(SCK/USCK/SCL/ADC1/T0/INT0/PCINT2)</text>
<text x="361.8" y="171.5">7</text>
<text x="75.1" y="176.8" transform="rotate(-90 75.1 176.8)">CASE</text>
<text x="80.2" y="178.2">GND</text>
<text x="90" y="176.7">5</text>
<text x="213" y="175">3</text>
<text x="216.5" y="176.7">(PCINT4/XTAL2/CLKO/OC1B/ADC2)PB4</text>
<text x="293" y="176.7">PB1(MISO/DO/AIN1/OC0B/OC1A/PCINT1)</text>
<text x="361.8" y="178.5">5</text>
<text x="361.8" y="175">6</text>
<text x="273.7" y="180.3">PB0(MOSI/DI/SDA/AIN0/OC0A/OC1A#/AREF/PCINT0)</text>
<text x="126.7" y="233.2">1</text>
<text x="142.9" y="233.2">2</text>
<text x="202.6" y="233.2">1</text>
<text x="218.7" y="233.2">2</text>
<text x="126.7" y="254.4">3</text>
<text x="142.9" y="254.4">4</text>
<text x="202.6" y="254.4">3</text>
<text x="218.7" y="254.4">4</text>
</g>
<g font-size="3.2" fill="#f00">
<text x="361.8" y="167.9">8</text>
<text x="353.7" y="169.7">VCC</text>
</g>
<g font-size="3.2">
<text x="159.5" y="172.9">1</text>
<text x="159.5" y="176.4">2</text>
<text x="213" y="178.5">4</text>
<text x="216.5" y="180.3">GND</text>
</g>
<g font-size="2.1" fill="#a54b4b">
<text x="113.9" y="83.2" transform="rotate(-90 113.9 83.2)">3</text>
<text x="179.2" y="83.2" transform="rotate(-90 179.2 83.2)">3</text>
<text x="244.4" y="83.2" transform="rotate(-90 244.4 83.2)">3</text>
<text x="309.7" y="83.2" transform="rotate(-90 309.7 83.2)">3</text>
<text x="375" y="83.2" transform="rotate(-90 375 83.2)">3</text>
<text x="106.5" y="88.2">2</text>
<text x="171.8" y="88.2">2</text>
<text x="237.1" y="88.2">2</text>
<text x="302.3" y="88.2">2</text>
<text x="367.6" y="88.2">2</text>
<text x="113.9" y="95.9" transform="rotate(-90 113.9 95.9)">1</text>
<text x="179.2" y="95.9" transform="rotate(-90 179.2 95.9)">1</text>
<text x="244.4" y="95.9" transform="rotate(-90 244.4 95.9)">1</text>
<text x="309.7" y="95.9" transform="rotate(-90 309.7 95.9)">1</text>
<text x="375" y="95.9" transform="rotate(-90 375 95.9)">1</text>
</g>
</svg>
